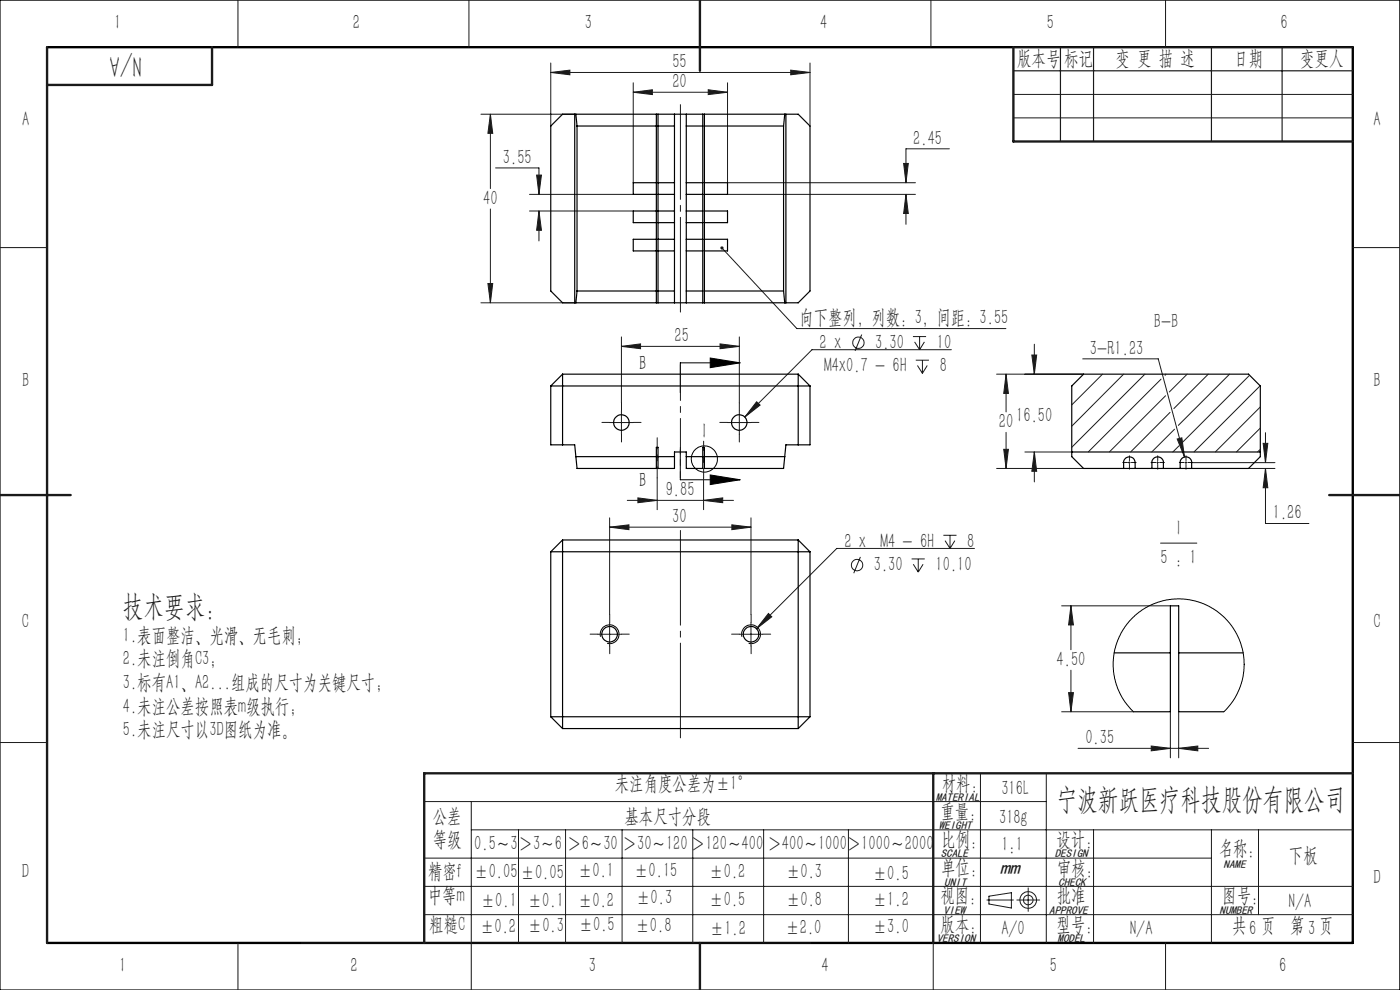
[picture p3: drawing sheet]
<svg xmlns="http://www.w3.org/2000/svg" width="297mm" height="210mm" viewBox="0 0 297 210" stroke-linecap="round" stroke-linejoin="round" font-family="sans-serif">
<g fill="none" stroke="#191924" stroke-width=".21">
<path d="M50.5 0v10M99.5 0v10M116.8 15.4l4.1-.5v1zM116.8 13.4v13.3M116.8 15.4h55M134.3 19.6l4.1-.6v1.1zM134.3 17.6v21.2M134.3 19.6h20M150.2 19l4.1 .6-4.1 .5zM154.3 17.6v21.2h39.9M167.7 14.9l4.1 .5-4.1 .5zM171.8 13.4v13.3"/>
<path d="M197.5 0v10M247.3 0v10M102 24.2h19.9M104 24.2l.5 4.1h-1zM104 24.2v15.8M105.1 35.6h9.2v5.6M113.8 37.1h1.1l-.6 4.1zM191.7 34.7h1l-.5 4.1zM201.4 31.6h-9.2v7.2M215 20h72M215 25h72M0 52.5h10"/>
<path d="M104 44.3v19.9M112.3 41.2h22M112.3 44.8h22M114.3 44.8l.6 4.1h-1.1zM114.3 44.8v6.3M153.1 52.6l16 17.1h44.3M154.3 41.2h39.9M192.2 41.2l.5 4.1h-1zM192.2 41.2v6.4M287 52.5h10M102 64.2h19.9M103.5 60.1h1l-.5 4.1z"/>
<path d="M131.8 73.5l4.1-.6v1.1zM131.8 71.5v14M131.8 73.5h25M152.8 72.9l4 .6-4 .5zM156.8 71.5v14M182.8 71l-1.4 3.4M193.7 71.4h2.8M194 72.5l1.1 1.7M194.3 76.4h2.8M194.6 77.5l1.1 1.7M195.1 71.4v2.8M195.7 76.4v2.8"/>
<path d="M196.1 72.5l-1 1.7M196.7 77.5l-1 1.7M201.8 74.2h-29.5l-14.3 14.3M211.4 79.4h18.5M213.4 79.4l.5 4.1h-1zM213.4 79.4v8M218.9 75.3h1l-.5 4.1zM219.4 73v6.4M229.7 76.1h16l5.6 20.8M129.3 89.6h5M131.8 87.1v5M154.3 89.6h5"/>
<path d="M156.8 87.1v5M160.5 85.2l.8 .7-3.3 2.6zM211.4 99.4h18.5M212.9 95.3h1l-.5 4.1zM213.4 91.7v7.7M217.4 95.9h10M219.4 95.9l.5 4.1h-1zM219.4 95.9v6.3M239.4 98.1h.4M239.6 97.9v.4M245.4 98.1h.4M245.6 97.9v.4"/>
<path d="M249.7 93.1l1-.2 .6 4zM251.4 98.1h.4M251.6 97.9v.4M252.8 98.1h17.7M264.9 99.4h5.6M268 94h1l-.5 4.1zM268.5 99.4l.5 4.1h-1zM268.5 99.4v11.6h9.2M268.5 91.8v6.3M129.3 111.8l4.1-.5v1.1zM129.3 109.8v20.6M129.3 111.8h30"/>
<path d="M133.1 106.1h22.5M135.3 105.6l4.1 .5-4.1 .5zM139.4 101.4v6.7M149.3 106.1l4-.5v1zM149.3 101.4v6.7M155.3 111.3l4 .5-4 .6zM159.3 109.8v20.6M182.5 118.1l-1.4 3.5M193.4 118.6h2.8M193.7 119.7l1.1 1.6M194.8 118.6v2.7M195.8 119.7l-1 1.6"/>
<path d="M200.1 113.6h2.8M200.5 114.7l1 1.6M201.5 113.6v2.7M202.6 114.7l-1.1 1.6M206.7 116.3h-29.2l-17 17.1M246.2 115.2h7.7M126.8 134.5h5M129.3 132v5M156.8 134.5h5M159.3 132v5M163 130.1l.7 .7-3.2 2.6zM225.2 128.5h23.1"/>
<path d="M227.2 128.5l.5 4.1h-1zM227.2 128.5v9.3M0 157.5h10M225.2 151h15.3M226.7 146.9h1l-.5 4.1zM227.2 142.2v8.8M228.7 158.7h27.7M244.2 158.2l4.1 .5-4.1 .6zM248.3 151v9.8M250 158.7l4.1-.5v1.1zM250 151v9.8M287 157.5h10"/>
<path d="M90 170h132M100 176h187M100 170v40M110 176v24M120 176v24M132 176v24M147 176v24M162 176v24M180 176v24M208 164v36M222 164v36M232 176v24"/>
<path d="M257 176v24M267 176v18M90 182h167M90 188h197M90 194h197M209.4 190.9h5.6M209.8 190.1l4.8-.7v3.2l-4.8-.8zM215.7 190.9h4.9M218.1 188.3v5M50.5 200v10M198 200v10M247.3 200v10"/>
<circle cx="182.1" cy="72.7" r="1.21"/>
<circle cx="181.8" cy="119.9" r="1.21"/>
<circle cx="218.1" cy="190.9" r="1.77"/>
<circle cx="218.1" cy="190.9" r="1.03"/>
</g>
<g fill="none" stroke="#000" stroke-width=".21">
<path d="M150.7 75.9l6.3 1.1-6.3 1zM157 77h-12.7v6.3M144.3 95.4v6.4h12.7M150.7 100.7l6.3 1.1-6.3 1zM127.4 135.1a2 2 0 0 1 1.7-2.5 2 2 0 0 1 2.2 2.1 2 2 0 0 1-2.5 1.8M157.4 135.1a1.99 1.99 0 0 1 1.8-2.5 1.99 1.99 0 0 1 2.1 2.1 1.99 1.99 0 0 1-2.5 1.8"/>
<circle cx="149.4" cy="97.4" r="2.79"/>
</g>
<path d="M144.3 22.2v44M144.3 156.5v-44" fill="none" stroke="#191924" stroke-width=".21" stroke-dasharray="30.5 1.3 1.3 1.3" stroke-dashoffset="10.4"/>
<path d="M144.3 77.4v19" fill="none" stroke="#191924" stroke-width=".21" stroke-dasharray="30.5 1.3 1.3 1.3" stroke-dashoffset="22.9"/>
<path d="M144.3 94.9v6.5" fill="none" stroke="#191924" stroke-width=".21" stroke-dasharray="30.5 1.3 1.3 1.3" stroke-dashoffset="29.1"/>
<path d="M149.3 93.6v7.8" fill="none" stroke="#191924" stroke-width=".21" stroke-dasharray="30.5 1.3 1.3 1.3" stroke-dashoffset="28.5"/>
<path d="M139.4 101.4v-8.5" fill="none" stroke="#191924" stroke-width=".21" stroke-dasharray="30.5 1.3 1.3 1.3" stroke-dashoffset="28.1"/>
<g fill="none" stroke="#191924" stroke-width=".21" stroke-dasharray="30.5 1.3 1.3 1.3">
<path d="M129.3 89.6h-1.6M131.8 87.1v-1.6M131.8 92.1v1.7M134.3 89.6h1.7M154.3 89.6h-1.6M156.8 87.1v-1.6M156.8 92.1v1.7M159.3 89.6h1.7M239.2 98.1h-1M239.6 97.7v-1M239.6 98.5v1M240 98.1h1"/>
<path d="M245.2 98.1h-1M245.6 97.7v-1M245.6 98.5v1M246 98.1h1M251.2 98.1h-1M251.6 97.7v-1M251.6 98.5v1M252 98.1h1M126.8 134.5h-1.6M129.3 132v-1.6M129.3 137v1.7M131.8 134.5h1.7"/>
<path d="M156.8 134.5h-1.6M159.3 132v-1.6M159.3 137v1.7M161.8 134.5h1.7"/>
</g>
<path d="M0 0h297v210h-297z" fill="none" stroke="#000" stroke-width=".25"/>
<path d="M10 10h277v190h-277" fill="none" stroke="#000" stroke-width=".5"/>
<path d="M215 10h72M215 15h72M225 10v20M232 10v20M257 10v20M272 10v20M64 200h108" fill="none" stroke="#191924" stroke-width=".25"/>
<path d="M10 10v190M45 10v8h-35M148.5 0v15M215 10v20h72M0 105h15M282 105h15M198 164v36M287 164h-197v36M148.5 200v10" fill="none" stroke="#191924" stroke-width=".5"/>
<path d="M150.7 75.9l6.3 1.1-6.3 1zM150.7 100.7l6.3 1.1-6.3 1z" fill="#000"/>
<g fill="#191924">
<path d="M152.9 52.3a.35 .35 0 0 1 .6 .3 .35 .35 0 0 1-.4 .4 .35 .35 0 0 1-.2-.6l.2 .2z"/>
<path d="M167.7 14.9l4.1 .5-4.1 .5zM116.8 15.4l4.1-.5v1zM104 24.2l.5 4.1h-1zM103.5 60.1h1l-.5 4.1zM150.2 19l4.1 .6-4.1 .5zM134.3 19.6l4.1-.6v1.1zM192.2 41.2l.5 4.1h-1zM191.7 34.7h1l-.5 4.1zM113.8 37.1h1.1l-.6 4.1zM114.3 44.8l.6 4.1h-1.1zM160.5 85.2l-2.5 3.3 3.3-2.6zM152.8 72.9l4 .6-4 .5zM131.8 73.5l4.1-.6v1.1zM149.3 106.1l4-.5v1zM135.3 105.6l4.1 .5-4.1 .5zM163 130.1l-2.5 3.3 3.2-2.6zM155.3 111.3l4 .5-4 .6zM129.3 111.8l4.1-.5v1.1zM268 94h1l-.5 4.1zM268.5 99.4l.5 4.1h-1zM249.7 93.1l1.6 3.8-.6-4zM213.4 79.4l.5 4.1h-1zM212.9 95.3h1l-.5 4.1zM219.4 95.9l.5 4.1h-1zM218.9 75.3h1l-.5 4.1zM250 158.7l4.1-.5v1.1zM244.2 158.2l4.1 .5-4.1 .6zM226.7 146.9h1l-.5 4.1zM227.2 128.5l.5 4.1h-1z"/>
</g>
<g fill="none" stroke="#000" stroke-width=".25">
<path d="M119.3 24.2h50l2.5 2.5v35l-2.5 2.5h-50l-2.5-2.5v-35zM121.9 24.2v40M122.2 24.2l.2 2.5M122.4 26.7h16.8M122.4 26.7v35M139.2 38.8v2.4M139.2 38.8h-4.9v2.4h4.9M139.2 24.2v14.6M139.6 38.8v2.4M139.6 26.7h3.5M139.6 38.8h3.5M139.6 24.2v14.6"/>
<path d="M143.1 38.8v2.4M143.1 24.2v14.6M145.6 38.8v2.4M145.6 26.7h3.5M145.6 38.8h3.5M145.6 24.2v14.6M149.1 38.8v2.4M149.1 24.2v14.6M149.4 38.8v2.4M149.4 24.2v14.6M149.4 26.7h16.8M149.4 38.8h4.9v2.4h-4.9"/>
<path d="M166.2 26.7v35M166.5 24.2l-.3 2.5M166.7 24.2v40M139.2 50.8v2.4M139.2 44.8v2.4M139.2 44.8h-4.9v2.4h4.9M139.2 50.8h-4.9v2.4h4.9M139.2 41.2v3.6M139.2 47.2v3.6M139.2 53.2v11M139.6 50.8v2.4M139.6 44.8v2.4"/>
<path d="M139.6 47.2h3.5M139.6 44.8h3.5M139.6 41.2h3.5M139.6 53.2h3.5M139.6 50.8h3.5M139.6 41.2v3.6M139.6 47.2v3.6M139.6 53.2v11M143.1 50.8v2.4M143.1 44.8v2.4M143.1 41.2v3.6M143.1 47.2v3.6"/>
<path d="M143.1 53.2v11M145.6 50.8v2.4M145.6 44.8v2.4M145.6 47.2h3.5M145.6 44.8h3.5M145.6 41.2h3.5M145.6 53.2h3.5M145.6 50.8h3.5M145.6 41.2v3.6M145.6 47.2v3.6M145.6 53.2v11M149.1 50.8v2.4"/>
<path d="M149.1 44.8v2.4M149.1 41.2v3.6M149.1 47.2v3.6M149.1 53.2v11M149.4 50.8v2.4M149.4 44.8v2.4M149.4 41.2v3.6M149.4 47.2v3.6M149.4 53.2v11M149.4 44.8h4.9v2.4h-4.9M149.4 50.8h4.9v2.4h-4.9M119.3 79.4h50"/>
<path d="M119.3 79.4v15M119.3 79.4l-2.5 2.5M122.4 61.7h16.8M122.4 61.7l-.2 2.5M139.6 61.7h3.5M145.6 61.7h3.5M149.4 61.7h16.8M166.2 61.7l.3 2.5M169.3 79.4v15M169.3 79.4l2.5 2.5M229.9 79.4h35l2.5 2.5v15l-2.5 2.5h-35l-2.5-2.5v-15zM116.8 81.9v12.5h5.1l.5 5h16.8v-4.5h.4v4.5h3.5v-3.5h2.5v3.5h3.5v-4.5h.3v4.5h16.8l.5-5h5.1v-12.5"/>
<path d="M116.8 81.9h55M122.2 96.9h17M139.6 96.9h3.5M145.6 96.9h3.5M149.4 96.9h17.1M227.4 95.9h40M238.4 99.4v-1.3a1.22 1.22 0 0 1 1.2-1.2 1.22 1.22 0 0 1 1.2 1.2v1.3M244.4 99.4v-1.3a1.22 1.22 0 0 1 1.2-1.2 1.22 1.22 0 0 1 1.2 1.2v1.3M250.4 99.4v-1.3a1.22 1.22 0 0 1 1.2-1.2 1.22 1.22 0 0 1 1.2 1.2v1.3M116.8 117v35M116.8 117h55M119.3 114.5v40"/>
<path d="M119.3 114.5l-2.5 2.5M119.3 114.5h50M169.3 114.5v40M169.3 114.5l2.5 2.5M171.8 117v35M236.4 138.5h11.9M250 138.5h13.7M116.8 152h55M116.8 152l2.5 2.5M119.3 154.5h50M171.8 152l-2.5 2.5M240.5 151h7.8v-22.5h1.7v22.5h9.6"/>
<circle cx="131.8" cy="89.6" r="1.65"/>
<circle cx="156.8" cy="89.6" r="1.65"/>
<circle cx="129.3" cy="134.5" r="1.65"/>
<circle cx="159.3" cy="134.5" r="1.65"/>
</g>
<g fill="none" stroke="#191924" stroke-width=".21">
<path d="M233.9 79.4l-6.5 6.5M238.4 79.4l-11 11M242.9 79.4l-15.5 15.5M247.4 79.4l-.2 .2M251.8 79.4l-3.7 3.7M256.3 79.4l-7.3 7.3M260.8 79.4l-10.8 10.8M265.1 79.6l-14.2 14.2M246.3 80.4l-15.4 15.5M247.3 84l-12 11.9M248.2 87.5l-8.3 8.4M249.2 91l-4.9 4.9"/>
<path d="M250.1 94.6l-1.3 1.3M267.3 81.8l-14 14.1M267.4 86.3l-9.6 9.6M267.4 90.8l-5.1 5.1M267.4 95.3l-.6 .6"/>
</g>
<path d="M240.5 151l-1.4-1.5-1-1.5-1-2-.6-2-.4-2.5 .1-1.7 .3-2 .6-2 .8-1.6 1.3-2 1.6-1.6 1.4-1.2 1.7-1 1.8-.7 1.9-.5 2.1-.2 2 .1 2 .4 1.7 .6 2.2 1.2 2 1.5 1.2 1.4 1.3 1.8 .9 1.8 .5 1.7 .4 2.4v2.4l-.3 1.9-.6 1.9-1 1.9-1.1 1.5-1.3 1.5" fill="none" stroke="#000" stroke-width=".21"/>
<g font-size="6.3" fill="#191924">
<text x="30.1" y="11.9" transform="rotate(-180 30.1 11.9)">N/A</text>
<text x="26.1" y="130.8">技术要求：</text>
<text x="224.1" y="171.7">宁波新跃医疗科技股份有限公司</text>
</g>
<g font-size="4.4" fill="#191924">
<text x="24.2" y="6.2">1</text>
<text x="74.9" y="6.2">2</text>
<text x="124.1" y="6.2">3</text>
<text x="174" y="6.2">4</text>
<text x="222.1" y="6.2">5</text>
<text x="271.6" y="6.2">6</text>
<text x="142.6" y="14.5">55</text>
<text x="215.8" y="13.8">版本号</text>
<text x="225.8" y="13.8">标记</text>
<text x="236.7" y="13.8">变 更 描 述</text>
<text x="261.9" y="13.8">日期</text>
<text x="275.8" y="13.8">变更人</text>
<text x="142.6" y="18.7">20</text>
<text x="4.7" y="26.7">A</text>
<text x="291.4" y="26.7">A</text>
<text x="106.7" y="34.7">3.55</text>
<text x="193.7" y="30.7">2.45</text>
<text x="102.5" y="43.5">40</text>
<text x="169.6" y="68.8">向下整列，列数：3，间距：3.55</text>
<text x="244.8" y="69.6">B-B</text>
<text x="143.1" y="72.6">25</text>
<text x="173.9" y="74">2 x</text>
<text x="185.7" y="74">3.30</text>
<text x="198.8" y="74">10</text>
<text x="231.2" y="75.2">3-R1.23</text>
<text x="4.7" y="82">B</text>
<text x="174.8" y="79">M4x0.7 - 6H</text>
<text x="199.4" y="79">8</text>
<text x="291.4" y="82">B</text>
<text x="215.6" y="89.6">16.50</text>
<text x="211.9" y="90.8">20</text>
<text x="141.2" y="105.2">9.85</text>
<text x="142.6" y="110.9">30</text>
<text x="249.8" y="113.5">I</text>
<text x="270" y="110.2">1.26</text>
<text x="179.1" y="116.1">2 x M4 - 6H</text>
<text x="205.2" y="116.1">8</text>
<text x="246.2" y="119.7">5 : 1</text>
<text x="185.4" y="121.2">3.30</text>
<text x="198.5" y="121.2">10.10</text>
<text x="4.7" y="133.3">C</text>
<text x="26.1" y="136.1">1.表面整洁、光滑、无毛刺；</text>
<text x="291.4" y="133.3">C</text>
<text x="26.1" y="141.1">2.未注倒角C3；</text>
<text x="224.1" y="141.3">4.50</text>
<text x="26.1" y="146.1">3.标有A1、A2...组成的尺寸为关键尺寸；</text>
<text x="26.1" y="151.2">4.未注公差按照表m级执行；</text>
<text x="26.1" y="156.2">5.未注尺寸以3D图纸为准。</text>
<text x="230.3" y="157.9">0.35</text>
<text x="130.4" y="167.7">未注角度公差为±1°</text>
<text x="199.8" y="167.5">材料:</text>
<text x="199.5" y="173.5">重量：</text>
<text x="212.4" y="168.7">316L</text>
<text x="91.8" y="174.5">公差</text>
<text x="91.8" y="179.5">等级</text>
<text x="132.5" y="174.5">基本尺寸分段</text>
<text x="199.7" y="179.5">比例:</text>
<text x="212" y="174.8">318g</text>
<text x="224.1" y="179.4">设计:</text>
<text x="100.6" y="180.4">0.5～3</text>
<text x="110" y="180.4">＞3～6</text>
<text x="120.4" y="180.4">＞6～30</text>
<text x="122.6" y="185.9">±0.1</text>
<text x="132.1" y="180.4">＞30～120＞120～400</text>
<text x="134.5" y="185.9">±0.15</text>
<text x="162.8" y="180.4">＞400～1000＞1000～2000</text>
<text x="199.7" y="185.3">单位:</text>
<text x="212.4" y="180.4">1:1</text>
<text x="224.2" y="185.6">审核：</text>
<text x="258.5" y="181.4">名称：</text>
<text x="273.4" y="182.9">下板</text>
<text x="4.7" y="186.2">D</text>
<text x="90.8" y="191.3">中等m</text>
<text x="90.8" y="186.2">精密f</text>
<text x="100.6" y="186.2">±0.05</text>
<text x="110.5" y="186.4">±0.05</text>
<text x="135" y="191.7">±0.3</text>
<text x="150.5" y="186.2">±0.2</text>
<text x="166.7" y="186.2">±0.3</text>
<text x="185.2" y="186.6">±0.5</text>
<text x="199.5" y="191.3">视图：</text>
<text x="224.2" y="191.3">批准</text>
<text x="259.3" y="191.3">图号:</text>
<text x="291.4" y="187.6">D</text>
<text x="91.1" y="197.4">粗糙C</text>
<text x="101.8" y="197.8">±0.2</text>
<text x="102" y="192.3">±0.1</text>
<text x="112" y="192.3">±0.1</text>
<text x="112" y="197.7">±0.3</text>
<text x="122.6" y="192.3">±0.2</text>
<text x="122.8" y="197.5">±0.5</text>
<text x="134.8" y="197.8">±0.8</text>
<text x="150.5" y="192.1">±0.5</text>
<text x="166.8" y="192.1">±0.8</text>
<text x="185.2" y="192.3">±1.2</text>
<text x="185.2" y="197.9">±3.0</text>
<text x="199.5" y="197.4">版本：</text>
<text x="224.1" y="197.4">型号:</text>
<text x="261.4" y="197.8">共6 页</text>
<text x="273.4" y="192.6">N/A</text>
<text x="273.7" y="197.8">第 3页</text>
<text x="150.6" y="198.3">±1.2</text>
<text x="166.6" y="198.1">±2.0</text>
<text x="212.4" y="198.2">A/0</text>
<text x="239.8" y="198.2">N/A</text>
<text x="25.3" y="206.1">1</text>
<text x="74.4" y="206.1">2</text>
<text x="124.9" y="206.1">3</text>
<text x="174.3" y="206.1">4</text>
<text x="222.7" y="206.1">5</text>
<text x="271.4" y="206.1">6</text>
</g>
<g font-size="4.4">
<text x="135.6" y="78.4">B</text>
<text x="149.2" y="93">I</text>
<text x="135.6" y="103.2">B</text>
</g>
<text font-size="4.2" fill="#191924" x="212.2" y="185.3">mm</text>
<g font-size="2.4" fill="#191924">
<text x="198.5" y="169.9">MATERIAL</text>
<text x="199.2" y="175.9">WEIGHT</text>
<text x="199.6" y="181.8">SCALE</text>
<text x="223.8" y="181.8">DESIGN</text>
<text x="259.6" y="184.2">NAME</text>
<text x="200.3" y="187.9">UNIT</text>
<text x="224.5" y="187.9">CHECK</text>
<text x="200.1" y="193.8">VIEW</text>
<text x="222.6" y="193.8">APPROVE</text>
<text x="258.7" y="194">NUMBER</text>
<text x="198.7" y="199.9">VERSION</text>
<text x="224.4" y="199.8">MODEL</text>
</g>
</svg>
